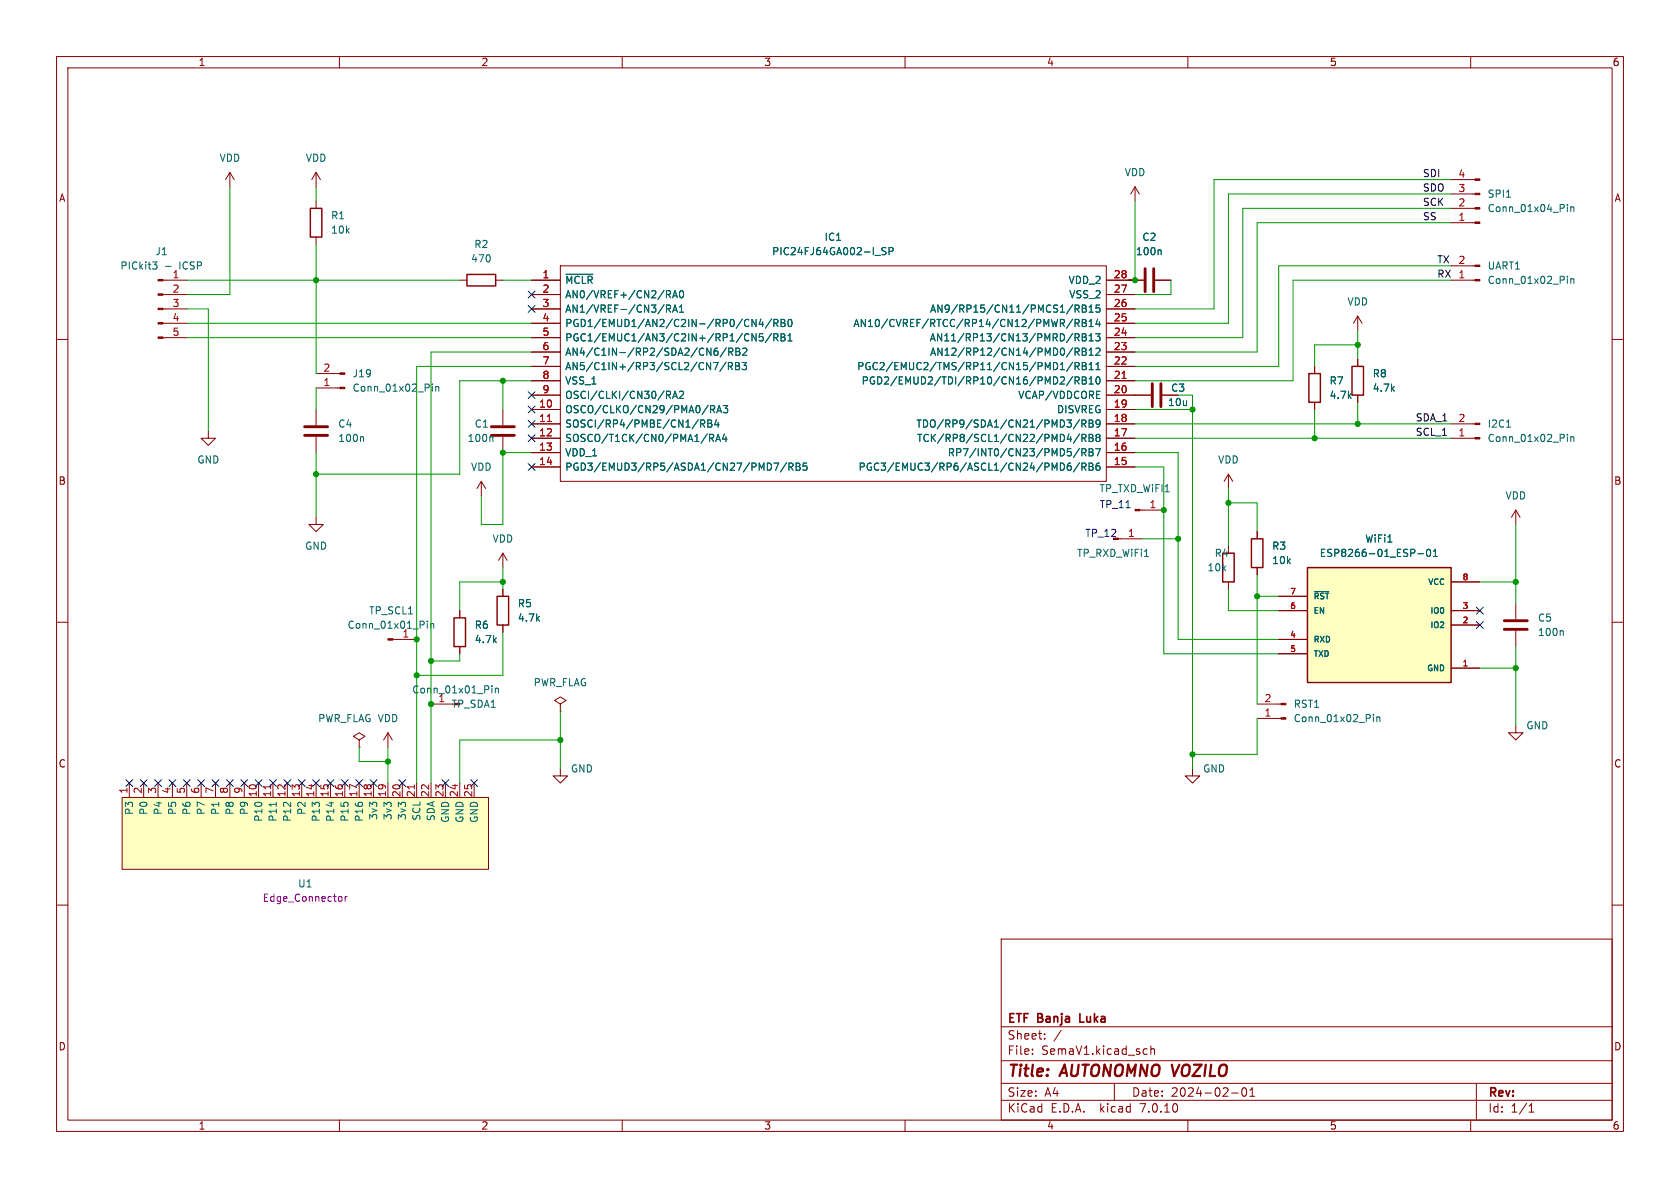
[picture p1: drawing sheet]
<svg xmlns="http://www.w3.org/2000/svg" width="297mm" height="210mm" viewBox="0 0 297 210" stroke-linecap="round" stroke-linejoin="round" font-family="sans-serif">
<g fill="none" stroke="#840000" stroke-width=".18">
<path d="M10 10h277v190h-277zM12 12h273v186h-273zM60 10v2M110 10v2M160 10v2M210 10v2M260 10v2M40.6 30.5v2.5M40.6 30.5l-.7 1.3M40.6 30.5l.8 1.3M55.9 30.5v2.5M55.9 35.6v1.2"/>
<path d="M55.9 30.5l-.8 1.3M55.9 30.5l.7 1.3M200.7 33l-.8 1.3M200.7 33v2.6M200.7 33l.7 1.3M256.5 31.8h4.3M256.5 34.3h4.3M256.5 36.8h4.3M256.5 39.4h4.3M10 60h2M28.8 49.5h4.2M28.8 52.1h4.2"/>
<path d="M28.8 59.7h4.2M28.8 57.2h4.2M28.8 54.6h4.2M55.9 41.9v1.3M81.3 49.5h1.2M87.6 49.5h1.3M94 49.5h5.1M94 52.1h5.1M94 59.7h5.1M94 57.2h5.1M94 54.6h5.1M99.1 47h96.5v38.1h-96.5z"/>
<path d="M195.6 49.5h6.6M195.6 52.1h5.1M195.6 59.7h5.1M195.6 57.2h5.1M195.6 54.6h5.1M204.2 49.5h2.8M240 55.9v2.5M240 55.9l-.7 1.3M240 55.9l.8 1.3M256.5 49.5h4.3M256.5 47h4.3M285 60h2"/>
<path d="M36.8 76.2v1.3h1.3l-1.3 1.2-1.2-1.2h1.2M55.9 72.4v2.8M55.9 77.2v2.8M55.9 66h4.2M55.9 68.6h4.2M88.9 72.4v2.8M88.9 77.2v2.8M94 69.9h5.1M94 72.4h5.1M94 74.9h5.1M94 77.5h5.1M94 67.3h5.1"/>
<path d="M94 64.8h5.1M94 62.2h5.1M195.6 69.9h7.9M195.6 72.4h5.1M195.6 74.9h5.1M195.6 77.5h5.1M195.6 67.3h5.1M195.6 64.8h5.1M195.6 62.2h5.1M205.5 69.9h2.8M232.4 64.8v1.2M232.4 71.1v1.3"/>
<path d="M240 63.5v1.3M240 69.9v1.2M256.5 74.9h4.3M256.5 77.5h4.3M55.9 91.4v1.3h1.2l-1.2 1.3-1.3-1.3h1.3M85.1 85.1l-.8 1.3M85.1 85.1v2.5M85.1 85.1l.8 1.3M88.9 97.8v2.5M88.9 97.8l-.8 1.3M88.9 97.8l.8 1.3M94 80h5.1"/>
<path d="M94 82.6h5.1M195.6 80h5.1M195.6 82.6h5.1M197.7 95.3h4.2M201.5 90.2h4.2M217.2 83.8v2.6M217.2 96.5v1.3M217.2 83.8l-.8 1.3M217.2 83.8l.7 1.3M222.2 94v1.3M268 90.2l-.8 1.2M268 90.2v2.5"/>
<path d="M268 90.2l.7 1.2M10 110h2M69.4 113h4.3M81.3 108v1.2M81.3 114.3v1.3M88.9 104.1v1.3M88.9 110.5v1.3M217.2 102.9v1.2M222.2 100.3v1.3M226.1 108h5M226.1 113h5M226.1 115.6h5"/>
<path d="M226.1 105.4h5M256.5 118.1h5.1M256.5 110.5h5.1M256.5 108h5.1M256.5 102.9h5.1M268 106.7v2.8M268 111.5v2.8M285 110h2M22.9 138.4v2.6M25.4 138.4v2.6M27.9 138.4v2.6M30.5 138.4v2.6"/>
<path d="M33 138.4v2.6M35.6 138.4v2.6M38.1 138.4v2.6M40.6 138.4v2.6M43.2 138.4v2.6M45.7 138.4v2.6M48.3 138.4v2.6M50.8 138.4v2.6M53.3 138.4v2.6M55.9 138.4v2.6M58.4 138.4v2.6M61 138.4v2.6"/>
<path d="M63.5 130.8l1-.6-1-.7-1 .7 1 .6v1.3M63.5 132.1h.1M63.5 138.4v2.6M66 138.4v2.6M68.6 129.5l-.8 1.3M68.6 129.5v2.6M68.6 138.4v2.6M68.6 129.5l.7 1.3M71.1 138.4v2.6M73.7 138.4v2.6M76.2 124.5h3.8M76.2 138.4v2.6"/>
<path d="M78.7 138.4v2.6M81.3 138.4v2.6M83.8 138.4v2.6M99.1 135.9v1.3h1.2l-1.2 1.2-1.3-1.2h1.3M99.1 124.5l1-.7-1-.6-1.1 .6 1.1 .7v1.2M99.1 125.7h.1M210.8 135.9v1.3h1.3l-1.3 1.2-1.3-1.2h1.3M222.2 124.5h4.3M222.2 127h4.3M268 128.3v1.2h1.2l-1.2 1.3-1.3-1.3h1.3M10 160h2M21.6 141h64.8v12.7h-64.8z"/>
<path d="M285 160h2M177 166h108v32h-108zM60 198v2M110 198v2M160 198v2M177 194.5h108M177 191.5h108M177 187.5h108M177 181.5h108M182.5 186.3v.1M182.5 185.5v.1M184.7 183.6v.1"/>
<path d="M184.7 182.8v.1M187.6 182.1l-1.3 2M197 191.5v3M202.4 185.4l.4 .1M202.8 186.3l-.4 .1M203.5 185.5l.2-.1 .3 .1 .1 .9M203.5 184.9v1.5M210 198v2M217.7 193.2h1.2M219.7 192.4l.2-.1a.81 .81 0 0 1 .6 .6 .81 .81 0 0 1-.3 .8l-.2 .1a.81 .81 0 0 1-.3-1.4zM221 193.8h.8M221 192.7l.4-.4v1.5"/>
<path d="M260 198v2M261 191.5v6.5M270.3 196.6h.9M270.3 195.5l.4-.4v1.5"/>
</g>
<path d="M190.9 179.2v1.5h.7" fill="none" stroke="#840000" stroke-width=".3"/>
<path d="M54.9 36.8h2v5.1h-2zM82.5 48.5h5.1v2h-5.1zM231.4 66h2v5.1h-2zM239 64.8h2v5.1h-2zM216.2 97.8h2v5.1h-2zM221.2 95.3h2.1v5h-2.1zM80.3 109.2h2v5.1h-2zM87.9 105.4h2v5.1h-2zM231.1 100.3h25.4v20.4h-25.4z" fill="none" stroke="#840000" stroke-width=".25"/>
<g fill="#ffffc2" stroke="#ffffc2" stroke-width=".18">
<path d="M231.1 100.3h25.4v20.4h-25.4z"/>
<path d="M21.6 141h64.8v12.7h-64.8z"/>
</g>
<g fill="none" stroke="#006464" stroke-width=".18">
<path d="M266.3 34.9h.8M277.1 36.1v.2M277.1 36.6v.8M277.7 36.6v.8M277.7 36.7l.2-.1h.3v.8M27 46.3h.8l-.5 .5 .4 .1 .1 .4-.3 .3h-.3M29.3 47.1h.9M100 48.5h4.8M117.4 53.9l-1.1 1.6M117.8 51.4h.5l.2 .2-.1 .4h-.6M117.8 54.6l.6-.1 .1-.2v-.3l-.7-.1v1.3M118.1 52l.4 .6"/>
<path d="M118.1 54.6l.4 .6M118.9 52.6l.4-1.2 .5 1.2M118.9 55.2l.4-1.3 .5 1.3M119 52.3h.6M119 54.8h.6M120.1 55.2h.7M120.1 54.3l.4-.4v1.3M120.2 51.5l.2-.1a.68 .68 0 0 1 .5 .6 .68 .68 0 0 1-.5 .6l-.2-.1-.1-.3zM132.9 59l.8 1.3v-1.3M133.7 56.5v1.2l-.8-1.2v1.2M134.5 56.4l-.3 .9h.8M134.8 56.9v.8"/>
<path d="M134.9 59h-.6l-.1 .6 .2-.1h.4l.1 .2v.4l-.2 .2-.5-.2M136.4 56.4l-1.1 1.6M136.4 58.9l-1.1 1.7M136.8 59.7l.6-.1 .1-.2v-.3l-.7-.1v1.3M136.8 57.1h.6l.1-.2v-.3l-.7-.1v1.2M137.1 57.1l.4 .6M137.1 59.7l.4 .6M138.1 59h.4l.2 .2-.2 .4 .2 .1 .1 .3-.2 .3h-.5zM138.1 59.6h.4M138.1 56.5h.4l.2 .2-.2 .4 .2 .1 .1 .3-.2 .2h-.5zM138.1 57.1h.4M139.3 59.4l.4-.4v1.3"/>
<path d="M139.5 56.5h.1a.68 .68 0 0 1 .4 .6 .68 .68 0 0 1-.4 .6 .84 .84 0 0 1-.1-1.2zM156.6 43.8h-.5l-.1 .1v.3l.5 .3 .1 .3-.2 .2h-.5M157.2 44.4h.6l.1-.2-.1-.3-.6-.1v1.2M189.6 56.4l-1.1 1.6M190.1 57.1h.6l.1-.2-.1-.3-.6-.1v1.2M190.1 54.6l.6-.1 .1-.2-.1-.3-.6-.1v1.3M190.1 59.7l.6-.1 .1-.2-.1-.3-.6-.1v1.3M190.4 59.7l.4 .6M190.4 57.1l.4 .6M190.4 54.6l.4 .6M191.3 53.9h.5l.2 .3-.2 .3 .2 .1 .1 .3-.3 .3h-.5zM191.3 56.5h.5l.2 .2-.2 .4 .2 .1 .1 .3-.3 .2h-.5z"/>
<path d="M191.3 59h.5l.2 .2-.2 .4 .2 .1 .1 .3-.3 .3h-.5zM191.3 59.6h.5M191.3 57.1h.5M191.3 54.5h.5M192.5 54.3l.4-.4v1.3M192.5 56.8l.4-.3v1.2M192.5 59.4l.4-.4v1.3M192.5 57.7h.8M192.5 55.2h.8M193.7 59h.8l-.4 .5 .3 .1v.5l-.2 .2-.5-.2M194.1 56.4l-.3 .9h.7M194.4 56.9v.8"/>
<path d="M194.4 53.9h-.6v.6l.1-.1 .5 .1 .1 .1-.1 .5-.2 .1-.4-.1M205.1 44.2l.2 .2v.6M277.1 48.8v.2M277.1 49.3v.8M277.7 49.3v.8M277.7 49.4l.2-.1h.3v.8M64.1 77.2l.2 .2v.6M76.4 67.9v.1M76.4 68.3v.9M77 68.3v.9M77 68.4l.2-.1 .3 .1 .1 .8M87 77.2l.1 .2v.6"/>
<path d="M117.8 69.2h.5l.2 .2-.1 .4h-.6M118.1 69.8l.4 .6M118.9 70.4l.4-1.2 .5 1.2M119 70.1h.6M120.1 69.3l.5-.1 .2 .3-.7 .9h.7M123.4 74.2l-1 1.6M123.9 74.9l.6-.1 .1-.1-.1-.3-.6-.2v1.3M124.2 74.9l.4 .6M125.1 74.2h.5l.2 .3-.2 .3 .2 .2 .1 .3-.3 .2h-.5zM125.1 74.8h.5M125.2 71.6l-1.1 1.7M125.4 77.4h.6l.2-.2-.1-.3-.7-.1v1.2"/>
<path d="M125.6 72.4l.6-.1 .2-.2-.1-.3-.7-.1v1.3M125.7 77.4l.5 .6M125.9 72.4l.5 .6M126.1 64.1h.9l-.6 1.2M126.5 78l.5-1.2 .4 1.2M126.7 74.2l-.3 .9h.7M126.7 77.7h.6M126.7 73l.4-1.3 .5 1.3M126.8 72.6h.6M126.8 61.5l-.3 .1a.86 .86 0 0 0 0 1.2l.4-.1 .1-.4-.3-.3-.3 .1-.2 .2M127 74.7v.8M127.9 71.7h.7l-.4 .5 .4 .1v.5l-.2 .2-.5-.2"/>
<path d="M128 76.7l-.3 .9h.8M128.3 77.2v.8M128.3 64l-1 1.7M128.4 61.5l-1.1 1.6M128.8 64.7h.6l.1-.2-.1-.3-.6-.1v1.2M128.8 62.2l.6-.1 .2-.1-.1-.3-.7-.2v1.3M129.1 64.7l.4 .6M129.1 62.2l.5 .6M130 64.1h.5l.2 .2-.2 .4 .2 .1 .1 .3-.3 .2h-.5zM130 64.7h.5M130.1 61.5h.4l.3 .3-.3 .3 .3 .2v.3l-.2 .2h-.5zM130.1 62.1h.4"/>
<path d="M131.2 64.1h.8l-.4 .5 .3 .1v.5l-.2 .1-.5-.1M131.3 61.7l.5-.2 .2 .4-.8 .9h.8M139.3 60.3h.7M187.5 65.3h.7M187.6 64.4l.2-.3v1.2M187.6 66.6l.5 .1 .1 .3-.8 .9h.8M188.7 77.6h.8M189.6 66.6l-1.1 1.6M189.6 64l-1.1 1.7M189.6 61.5l-1.1 1.6M190.1 67.3l.6-.1 .1-.2-.1-.3-.6-.1v1.3M190.1 62.2l.6-.1 .1-.1-.1-.3-.6-.2v1.3"/>
<path d="M190.1 64.7h.6l.1-.2-.1-.3-.6-.1v1.2M190.4 67.3l.4 .6M190.4 64.7l.4 .6M190.4 62.2l.4 .6M190.8 79.3l-1 1.6M190.8 76.7l-1 1.7M190.8 74.2l-1 1.6M191.3 74.9l.6-.1 .1-.1-.1-.3-.6-.2v1.3M191.3 77.4h.6l.1-.2-.1-.3-.6-.1v1.2M191.3 80l.6-.1 .1-.2-.1-.3-.6-.1v1.3M191.3 61.5h.5l.2 .3-.2 .3 .2 .2 .1 .3-.3 .2h-.5zM191.3 64.1h.5l.2 .2-.2 .4 .2 .1 .1 .3-.3 .2h-.5z"/>
<path d="M191.3 66.6h.5l.2 .3-.2 .3 .2 .1 .1 .3-.3 .3h-.5zM191.3 67.2h.5M191.3 64.7h.5M191.3 62.1h.5M191.6 80l.4 .6M191.6 77.4l.4 .6M191.6 74.9l.4 .6M192.5 74.2h.5l.2 .3-.2 .3 .2 .2 .1 .3-.3 .2h-.5zM192.5 74.8h.5M192.5 76.8h.5l.2 .2-.2 .4 .2 .1 .1 .3-.3 .2h-.5zM192.5 79.3h.5l.2 .3-.2 .3 .2 .1 .1 .3-.3 .3h-.5zM192.5 79.9h.5"/>
<path d="M192.5 77.4h.5M192.5 67.9h.8M192.5 61.9l.4-.4v1.3M192.5 64.4l.4-.3v1.2M192.5 67l.4-.4v1.3M192.5 65.3h.8M192.5 62.8h.8M192.5 60.3h.8M193.7 79.3h.8l-.5 1.3M193.8 61.7l.4-.2 .3 .4-.8 .9h.8M193.8 65.3h.7M193.8 64.4l.3-.3v1.2"/>
<path d="M193.9 66.7l.2-.1a.68 .68 0 0 1 .4 .7 .68 .68 0 0 1-.4 .6 .84 .84 0 0 1-.2-1.2zM194 77.3l-.2-.2 .2-.3h.2l.3 .2-.3 .3M194 77.3l-.2 .3v.3l.2 .1h.4l.1-.2v-.2l-.3-.3M194 77.3h.2M194.5 74.8l-.3 .2h-.3l-.1-.2 .1-.5 .3-.1 .2 .2a.84 .84 0 0 1-.3 1.1h-.2M266.3 75.5h.8M277.1 76.8v.1M277.1 77.2v.8M277.7 77.2v.8M277.7 77.3l.2-.1 .3 .1v.7M136.8 81.9h.9l-.6 1.2M139.1 81.8l-1.1 1.6"/>
<path d="M139.5 82.5h.6l.1-.2-.1-.3-.6-.1v1.2M139.8 82.5l.4 .6M140.7 81.9h.5l.2 .2-.2 .4 .2 .1 .1 .3-.3 .2h-.5zM140.7 82.5h.5M142.6 81.9h-.6v.6l.1-.2 .5 .1 .1 .2-.1 .4-.2 .1-.4-.1M188.1 82l.1 .4-.1 .5M189.3 81.9h-.4a.86 .86 0 0 0 0 1.2l.4-.1 .1-.4-.2-.3-.4 .1-.1 .2M190.8 81.8l-1 1.6M191.3 82.5h.6l.1-.2-.1-.3-.6-.1v1.2M191.6 82.5l.4 .6M192.5 81.9h.5l.2 .2-.2 .4 .2 .1 .1 .3-.3 .2h-.5zM192.5 82.5h.5"/>
<path d="M194.4 81.9h-.4a.86 .86 0 0 0 0 1.2l.4-.1 .1-.4-.3-.3-.3 .1-.1 .2M245.4 95.8h.7M250.7 97.9h.9M252.3 97.2l.2-.1a.68 .68 0 0 1 .4 .6 .68 .68 0 0 1-.4 .7l-.2-.2-.1-.3zM253.4 98.4h.7M253.4 97.5l.4-.4v1.3M75.5 109.8v.1M75.5 110.2v.9M76.1 110.2v.9M76.1 110.3l.2-.1 .3 .1 .1 .8M232.4 104.6h2.5M276.2 111.5l.2 .2v.6"/>
<path d="M87 121.2v.2M87 121.7v.8M87.6 121.7v.8M87.6 121.8l.2-.1h.3v.8M242.8 126.3v.1M242.8 126.7v.9M243.4 126.7v.9M243.4 126.9l.2-.2 .3 .1 .1 .8M48.8 141.8v.7"/>
</g>
<path d="M202.4 47.5v4.1M204 47.5v4.1M53.8 77h4.1M53.8 75.4h4.1M86.9 77h4M86.9 75.4h4M203.7 67.8v4.1M205.2 67.8v4.1M265.9 109.7h4.1M265.9 111.3h4.1" fill="none" stroke="#840000" stroke-width=".51"/>
<g fill="#840000" stroke="#840000" stroke-width=".18">
<path d="M200.7 90h.8v.3h-.8z"/>
<path d="M196.8 95.1h.9v.3h-.9z"/>
<path d="M60.1 65.9h.9v.3h-.9z"/>
<path d="M60.1 68.5h.9v.2h-.9z"/>
<path d="M68.6 112.9h.8v.3h-.8z"/>
<path d="M260.8 74.8h.8v.3h-.8z"/>
<path d="M260.8 77.3h.8v.3h-.8z"/>
<path d="M260.8 46.9h.8v.2h-.8z"/>
<path d="M260.8 49.4h.8v.3h-.8z"/>
<path d="M226.5 124.3h.8v.3h-.8z"/>
<path d="M226.5 126.9h.8v.2h-.8z"/>
<path d="M260.8 31.6h.8v.3h-.8z"/>
<path d="M260.8 34.2h.8v.2h-.8z"/>
<path d="M260.8 36.7h.8v.3h-.8z"/>
<path d="M260.8 39.2h.8v.3h-.8z"/>
<path d="M27.9 59.6h.9v.2h-.9z"/>
<path d="M27.9 57h.9v.3h-.9z"/>
<path d="M27.9 54.5h.9v.2h-.9z"/>
<path d="M27.9 51.9h.9v.3h-.9z"/>
<path d="M27.9 49.4h.9v.3h-.9z"/>
</g>
<path d="M96.8 74.5h.7M198.4 66.9h.7M47.8 138.7v.8M73.2 138.7v.8" fill="none" stroke="#a90000" stroke-width=".18"/>
<path d="M60.2 158.5l.3 .2v.4l-.3 .2M61 158.5v.8M61.4 158.5l-.4 .2" fill="none" stroke="#840084" stroke-width=".18"/>
<path d="M199.1 89.8h.7" fill="none" stroke="#0000c2" stroke-width=".18"/>
<g fill="none" stroke="#009600" stroke-width=".18">
<path d="M40.6 33v19.1h-7.6M55.9 33v2.6M200.7 35.6v13.9h-1.3M256.5 39.4h-34.3v22.8h-21.5M256.5 36.8h-36.8v22.9h-19M256.5 34.3h-39.3v22.9h-16.5M256.5 31.8h-41.9v22.8h-13.9M33 54.6h3.8v21.6M33 57.2h61M33 59.7h61M33 49.5h48.3M55.9 43.2v22.8"/>
<path d="M88.9 49.5h5.1M207 49.5v2.6h-6.3M240 58.4v5.1M256.5 47h-30.4v17.8h-25.4M256.5 49.5h-27.9v17.8h-27.9M55.9 68.6v3.8M88.9 67.3v5.1M94 64.8h-20.3v73.6M94 67.3h-12.7v16.5h-25.4M94 62.2h-17.8v76.2M200.7 72.4h10.1M200.7 77.5h55.8"/>
<path d="M200.7 74.9h55.8M208.3 69.9h2.5v66M232.4 72.4v5.1M240 61h-7.6v3.8M240 71.1v3.8M55.9 80v11.4M94 80h-5.1v12.7h-3.8v-5.1M200.7 80h7.6v33h17.8M200.7 82.6h5v33h20.4M201.9 95.3h6.4M217.2 88.9h5v5.1M217.2 86.4v10.1"/>
<path d="M268 92.7v14M81.3 115.6v1.2h-5.1M88.9 102.9h-7.6v5.1M88.9 111.8v7.6h-15.2M88.9 100.3v3.8M217.2 104.1v3.9h8.9M222.2 101.6v22.9M222.2 105.4h3.9M261.6 102.9h6.4M261.6 118.1h6.4M268 114.3v14M63.5 132.1v2.5h5.1"/>
<path d="M68.6 132.1v6.3M99.1 130.8h-17.8v7.6M99.1 125.7v10.2M222.2 127v6.4h-11.4"/>
</g>
<g fill="none" stroke="#000084" stroke-width=".18">
<path d="M93.4 51.5l1.2 1.2M93.4 54l1.2 1.2M94.6 51.5l-1.2 1.2M94.6 54l-1.2 1.2M93.4 74.3l1.2 1.2M93.4 76.9l1.2 1.2M93.4 71.8l1.2 1.2M93.4 69.2l1.2 1.3M94.6 74.3l-1.2 1.2M94.6 76.9l-1.2 1.2M94.6 71.8l-1.2 1.2M94.6 69.2l-1.2 1.3"/>
<path d="M93.4 81.9l1.2 1.3M94.6 81.9l-1.2 1.3M261 109.9l1.2 1.2M261 107.3l1.2 1.3M262.2 109.9l-1.2 1.2M262.2 107.3l-1.2 1.3M22.3 137.8l1.2 1.2M23.5 137.8l-1.2 1.2M24.8 137.8l1.2 1.2M26 137.8l-1.2 1.2M27.3 137.8l1.2 1.2M28.5 137.8l-1.2 1.2"/>
<path d="M29.9 137.8l1.2 1.2M31.1 137.8l-1.2 1.2M32.4 137.8l1.2 1.2M33.6 137.8l-1.2 1.2M35 137.8l1.2 1.2M36.2 137.8l-1.2 1.2M37.5 137.8l1.2 1.2M38.7 137.8l-1.2 1.2M40 137.8l1.2 1.2M41.2 137.8l-1.2 1.2M42.6 137.8l1.2 1.2M43.8 137.8l-1.2 1.2"/>
<path d="M45.1 137.8l1.2 1.2M46.3 137.8l-1.2 1.2M47.7 137.8l1.2 1.2M48.9 137.8l-1.2 1.2M50.2 137.8l1.2 1.2M51.4 137.8l-1.2 1.2M52.7 137.8l1.2 1.2M53.9 137.8l-1.2 1.2M55.3 137.8l1.2 1.2M56.5 137.8l-1.2 1.2M57.8 137.8l1.2 1.2M59 137.8l-1.2 1.2"/>
<path d="M60.4 137.8l1.2 1.2M61.6 137.8l-1.2 1.2M62.9 137.8l1.2 1.2M64.1 137.8l-1.2 1.2M65.4 137.8l1.2 1.2M66.6 137.8l-1.2 1.2M70.5 137.8l1.2 1.2M71.7 137.8l-1.2 1.2M78.1 137.8l1.2 1.2M79.3 137.8l-1.2 1.2M83.2 137.8l1.2 1.2M84.4 137.8l-1.2 1.2"/>
</g>
<g fill="#009600" stroke="#009600" stroke-width=".18">
<circle cx="240" cy="61" r=".46"/>
<circle cx="210.8" cy="72.4" r=".46"/>
<circle cx="68.6" cy="134.6" r=".46"/>
<circle cx="76.2" cy="124.5" r=".46"/>
<circle cx="73.7" cy="119.4" r=".46"/>
<circle cx="73.7" cy="113" r=".46"/>
<circle cx="76.2" cy="116.8" r=".46"/>
<circle cx="99.1" cy="130.8" r=".46"/>
<circle cx="205.7" cy="90.2" r=".46"/>
<circle cx="208.3" cy="95.3" r=".46"/>
<circle cx="217.2" cy="88.9" r=".46"/>
<circle cx="88.9" cy="80" r=".46"/>
<circle cx="200.7" cy="49.5" r=".46"/>
<circle cx="210.8" cy="133.4" r=".46"/>
<circle cx="222.2" cy="105.4" r=".46"/>
<circle cx="88.9" cy="102.9" r=".46"/>
<circle cx="268" cy="102.9" r=".46"/>
<circle cx="268" cy="118.1" r=".46"/>
<circle cx="240" cy="74.9" r=".46"/>
<circle cx="232.4" cy="77.5" r=".46"/>
<circle cx="55.9" cy="83.8" r=".46"/>
<circle cx="55.9" cy="49.5" r=".46"/>
<circle cx="88.9" cy="67.3" r=".46"/>
</g>
<g font-size="2.8" fill="#840000">
<text x="178" y="190.9">Title:</text>
<text x="187.7" y="190.9">AUTONOMNO VOZILO</text>
</g>
<g font-size="2.1" fill="#840000">
<text x="178" y="184">Sheet:</text>
<text x="178" y="181.2">ETF</text>
<text x="183.5" y="181.2">Banja</text>
<text x="191.6" y="181.2">Luka</text>
<text x="178" y="186.7">File:</text>
<text x="184.1" y="186.7">SemaV1.kicad_sch</text>
<text x="178" y="196.9">KiCad</text>
<text x="178" y="194.1">Size:</text>
<text x="184.7" y="194.1">A4</text>
<text x="185.7" y="196.9">E.D.A.</text>
<text x="194.6" y="196.9">kicad</text>
<text x="200" y="194.1">Date:</text>
<text x="201.8" y="196.9">7.0.10</text>
<text x="207" y="194.1">2024-02-01</text>
<text x="263" y="194.3">Rev:</text>
<text x="263" y="196.9">Id:</text>
<text x="267.1" y="196.9">1/1</text>
</g>
<g font-size="1.8" fill="#840000">
<text x="35" y="11.9">1</text>
<text x="85" y="11.9">2</text>
<text x="135" y="11.9">3</text>
<text x="185" y="11.9">4</text>
<text x="235" y="11.9">5</text>
<text x="285" y="11.9">6</text>
<text x="10.3" y="35.9">A</text>
<text x="285.3" y="35.9">A</text>
<text x="10.3" y="85.9">B</text>
<text x="285.3" y="85.9">B</text>
<text x="10.3" y="135.9">C</text>
<text x="285.3" y="135.9">C</text>
<text x="10.3" y="185.9">D</text>
<text x="285.3" y="185.9">D</text>
<text x="35" y="199.9">1</text>
<text x="85" y="199.9">2</text>
<text x="135" y="199.9">3</text>
<text x="185" y="199.9">4</text>
<text x="235" y="199.9">5</text>
<text x="285" y="199.9">6</text>
</g>
<g font-size="1.8" fill="#006464">
<text x="38.7" y="28.8">VDD</text>
<text x="54" y="28.8">VDD</text>
<text x="198.7" y="31.3">VDD</text>
<text x="262.9" y="35.2">SPI1</text>
<text x="58.4" y="39">R1</text>
<text x="58.4" y="41.5">10k</text>
<text x="262.9" y="37.7">Conn_01x04_Pin</text>
<text x="21.2" y="47.9">PICkit3</text>
<text x="27.4" y="45.3">J1</text>
<text x="31.8" y="47.9">ICSP</text>
<text x="83.2" y="46.6">470</text>
<text x="83.7" y="44">R2</text>
<text x="136.4" y="45.3">PIC24FJ64GA002-I_SP</text>
<text x="145.7" y="42.8">IC1</text>
<text x="200.7" y="45.3">100n</text>
<text x="201.9" y="42.8">C2</text>
<text x="262.9" y="47.9">UART1</text>
<text x="99.8" y="50.4">~{MCLR}</text>
<text x="99.8" y="52.9">AN0/VREF+/CN2/RA0</text>
<text x="188.8" y="50.4">VDD_2</text>
<text x="188.9" y="52.9">VSS_2</text>
<text x="262.9" y="50.4">Conn_01x02_Pin</text>
<text x="99.8" y="55.5">AN1/VREF-/CN3/RA1</text>
<text x="99.8" y="58">PGD1/EMUD1/AN2/C2IN-/RP0/CN4/RB0</text>
<text x="150.8" y="58">AN10/CVREF/RTCC/RP14/CN12/PMWR/RB14</text>
<text x="164.3" y="55.5">AN9/RP15/CN11/PMCS1/RB15</text>
<text x="238.1" y="54.2">VDD</text>
<text x="99.8" y="60.6">PGC1/EMUC1/AN3/C2IN+/RP1/CN5/RB1</text>
<text x="99.8" y="63.1">AN4/C1IN-/RP2/SDA2/CN6/RB2</text>
<text x="99.8" y="65.6">AN5/C1IN+/RP3/SCL2/CN7/RB3</text>
<text x="151.4" y="65.6">PGC2/EMUC2/TMS/RP11/CN15/PMD1/RB11</text>
<text x="164.3" y="60.6">AN11/RP13/CN13/PMRD/RB13</text>
<text x="164.3" y="63.1">AN12/RP12/CN14/PMD0/RB12</text>
<text x="62.2" y="69.4">Conn_01x02_Pin</text>
<text x="62.2" y="66.9">J19</text>
<text x="99.8" y="68.2">VSS_1</text>
<text x="99.8" y="70.7">OSCI/CLKI/CN30/RA2</text>
<text x="152.2" y="68.2">PGD2/EMUD2/TDI/RP10/CN16/PMD2/RB10</text>
<text x="179.9" y="70.7">VCAP/VDDCORE</text>
<text x="206.4" y="72">10u</text>
<text x="206.9" y="69.4">C3</text>
<text x="235" y="68.2">R7</text>
<text x="235" y="70.7">4.7k</text>
<text x="242.6" y="66.9">R8</text>
<text x="242.6" y="69.4">4.7k</text>
<text x="59.7" y="75.8">C4</text>
<text x="83.8" y="75.8">C1</text>
<text x="99.8" y="73.3">OSCO/CLKO/CN29/PMA0/RA3</text>
<text x="99.8" y="75.8">SOSCI/RP4/PMBE/CN1/RB4</text>
<text x="161.9" y="75.8">TDO/RP9/SDA1/CN21/PMD3/RB9</text>
<text x="186.8" y="73.3">DISVREG</text>
<text x="262.9" y="75.8">I2C1</text>
<text x="34.8" y="82.1">GND</text>
<text x="59.7" y="78.3">100n</text>
<text x="82.6" y="78.3">100n</text>
<text x="83.2" y="83.4">VDD</text>
<text x="99.8" y="78.3">SOSCO/T1CK/CN0/PMA1/RA4</text>
<text x="99.8" y="80.9">VDD_1</text>
<text x="99.8" y="83.4">PGD3/EMUD3/RP5/ASDA1/CN27/PMD7/RB5</text>
<text x="151.7" y="83.4">PGC3/EMUC3/RP6/ASCL1/CN24/PMD6/RB6</text>
<text x="162" y="78.3">TCK/RP8/SCL1/CN22/PMD4/RB8</text>
<text x="167.5" y="80.9">RP7/INT0/CN23/PMD5/RB7</text>
<text x="215.3" y="82.1">VDD</text>
<text x="262.9" y="78.3">Conn_01x02_Pin</text>
<text x="194.3" y="87.2">TP_TXD_WiFI1</text>
<text x="266.1" y="88.5">VDD</text>
<text x="53.8" y="97.4">GND</text>
<text x="87" y="96.1">VDD</text>
<text x="190.3" y="98.7">TP_RXD_WiFi1</text>
<text x="213.4" y="101.2">10k</text>
<text x="214.6" y="98.7">R4</text>
<text x="224.8" y="97.4">R3</text>
<text x="224.8" y="99.9">10k</text>
<text x="233.2" y="98.7">ESP8266-01_ESP-01</text>
<text x="241.3" y="96.1">WiFi1</text>
<text x="91.4" y="107.5">R5</text>
<text x="61.3" y="111.4">Conn_01x01_Pin</text>
<text x="65.2" y="108.8">TP_SCL1</text>
<text x="71" y="112.8">1</text>
<text x="83.8" y="111.4">R6</text>
<text x="83.8" y="113.9">4.7k</text>
<text x="91.4" y="110.1">4.7k</text>
<text x="271.8" y="110.1">C5</text>
<text x="271.8" y="112.6">100n</text>
<text x="72.8" y="122.8">Conn_01x01_Pin</text>
<text x="77.4" y="124.2">1</text>
<text x="79.7" y="125.3">TP_SDA1</text>
<text x="94.2" y="121.5">PWR_FLAG</text>
<text x="228.6" y="125.3">RST1</text>
<text x="56.1" y="127.9">PWR_FLAG VDD</text>
<text x="228.6" y="127.9">Conn_01x02_Pin</text>
<text x="269.7" y="129.1">GND</text>
<text x="100.8" y="136.8">GND</text>
<text x="212.6" y="136.8">GND</text>
<text x="23.7" y="144.2" transform="rotate(-90 23.7 144.2)">P3</text>
<text x="26.3" y="144.2" transform="rotate(-90 26.3 144.2)">P0</text>
<text x="28.8" y="144.2" transform="rotate(-90 28.8 144.2)">P4</text>
<text x="31.3" y="144.2" transform="rotate(-90 31.3 144.2)">P5</text>
<text x="33.9" y="144.2" transform="rotate(-90 33.9 144.2)">P6</text>
<text x="36.4" y="144.2" transform="rotate(-90 36.4 144.2)">P7</text>
<text x="39" y="144.2" transform="rotate(-90 39 144.2)">P1</text>
<text x="41.5" y="144.2" transform="rotate(-90 41.5 144.2)">P8</text>
<text x="44" y="144.2" transform="rotate(-90 44 144.2)">P9</text>
<text x="46.6" y="145.4" transform="rotate(-90 46.6 145.4)">P10</text>
<text x="49.1" y="145.4" transform="rotate(-90 49.1 145.4)">P11</text>
<text x="51.7" y="145.4" transform="rotate(-90 51.7 145.4)">P12</text>
<text x="54.2" y="144.2" transform="rotate(-90 54.2 144.2)">P2</text>
<text x="56.7" y="145.4" transform="rotate(-90 56.7 145.4)">P13</text>
<text x="59.3" y="145.4" transform="rotate(-90 59.3 145.4)">P14</text>
<text x="61.8" y="145.4" transform="rotate(-90 61.8 145.4)">P15</text>
<text x="64.4" y="145.4" transform="rotate(-90 64.4 145.4)">P16</text>
<text x="66.9" y="145.1" transform="rotate(-90 66.9 145.1)">3v3</text>
<text x="69.4" y="145.1" transform="rotate(-90 69.4 145.1)">3v3</text>
<text x="72" y="145.1" transform="rotate(-90 72 145.1)">3v3</text>
<text x="74.5" y="145.2" transform="rotate(-90 74.5 145.2)">SCL</text>
<text x="77.1" y="145.2" transform="rotate(-90 77.1 145.2)">SDA</text>
<text x="79.6" y="145.6" transform="rotate(-90 79.6 145.6)">GND</text>
<text x="82.1" y="145.6" transform="rotate(-90 82.1 145.6)">GND</text>
<text x="84.7" y="145.6" transform="rotate(-90 84.7 145.6)">GND</text>
<text x="52.6" y="157.1">U1</text>
</g>
<g font-size="1.8" fill="#0f0f0f">
<text x="251.5" y="33.9">SDO</text>
<text x="251.5" y="31.4">SDI</text>
<text x="251.5" y="36.5">SCK</text>
<text x="251.5" y="39">SS</text>
<text x="254" y="46.6">TX</text>
<text x="254" y="49.2">RX</text>
<text x="250.2" y="77.1">SCL_1</text>
<text x="250.2" y="74.6">SDA_1</text>
</g>
<g font-size="1.8" fill="#a90000">
<text x="257.7" y="34">3</text>
<text x="257.7" y="31.5">4</text>
<text x="257.7" y="39.1">1</text>
<text x="257.7" y="36.6">2</text>
<text x="257.7" y="46.7">2</text>
<text x="30.4" y="49.3">1</text>
<text x="30.4" y="51.8">2</text>
<text x="95.8" y="49.3">1</text>
<text x="95.8" y="51.8">2</text>
<text x="196.8" y="51.8">27</text>
<text x="196.8" y="49.3">28</text>
<text x="257.7" y="49.3">1</text>
<text x="30.4" y="54.4">3</text>
<text x="30.4" y="56.9">4</text>
<text x="30.4" y="59.4">5</text>
<text x="95.8" y="54.4">3</text>
<text x="95.8" y="56.9">4</text>
<text x="95.8" y="59.4">5</text>
<text x="196.8" y="59.4">24</text>
<text x="196.8" y="56.9">25</text>
<text x="196.8" y="54.4">26</text>
<text x="57.1" y="65.8">2</text>
<text x="95.8" y="62">6</text>
<text x="95.8" y="64.5">7</text>
<text x="196.8" y="64.5">22</text>
<text x="196.8" y="62">23</text>
<text x="57.1" y="68.3">1</text>
<text x="95.8" y="67.1">8</text>
<text x="95.8" y="69.6">9</text>
<text x="196.8" y="69.6">20</text>
<text x="196.8" y="67.1">21</text>
<text x="95.2" y="72.1">10</text>
<text x="95.2" y="74.7">11</text>
<text x="95.2" y="77.2">12</text>
<text x="196.8" y="77.2">17</text>
<text x="196.8" y="74.7">18</text>
<text x="196.8" y="72.1">19</text>
<text x="257.7" y="77.2">1</text>
<text x="257.7" y="74.7">2</text>
<text x="95.2" y="79.8">13</text>
<text x="95.2" y="82.3">14</text>
<text x="196.8" y="82.3">15</text>
<text x="196.8" y="79.8">16</text>
<text x="203.1" y="89.9">1</text>
<text x="199.3" y="95">1</text>
<text x="223.4" y="124.2">2</text>
<text x="223.4" y="126.7">1</text>
<text x="22.6" y="140.4" transform="rotate(-90 22.6 140.4)">1</text>
<text x="25.1" y="140.4" transform="rotate(-90 25.1 140.4)">2</text>
<text x="27.7" y="140.4" transform="rotate(-90 27.7 140.4)">3</text>
<text x="30.2" y="140.4" transform="rotate(-90 30.2 140.4)">4</text>
<text x="32.8" y="140.4" transform="rotate(-90 32.8 140.4)">5</text>
<text x="35.3" y="140.4" transform="rotate(-90 35.3 140.4)">6</text>
<text x="37.8" y="140.4" transform="rotate(-90 37.8 140.4)">7</text>
<text x="40.4" y="140.4" transform="rotate(-90 40.4 140.4)">8</text>
<text x="42.9" y="140.4" transform="rotate(-90 42.9 140.4)">9</text>
<text x="45.5" y="141" transform="rotate(-90 45.5 141)">10</text>
<text x="48" y="141" transform="rotate(-90 48 141)">11</text>
<text x="50.5" y="141" transform="rotate(-90 50.5 141)">12</text>
<text x="53.1" y="141" transform="rotate(-90 53.1 141)">13</text>
<text x="55.6" y="141" transform="rotate(-90 55.6 141)">14</text>
<text x="58.2" y="141" transform="rotate(-90 58.2 141)">15</text>
<text x="60.7" y="141" transform="rotate(-90 60.7 141)">16</text>
<text x="63.2" y="141" transform="rotate(-90 63.2 141)">17</text>
<text x="65.8" y="141" transform="rotate(-90 65.8 141)">18</text>
<text x="68.3" y="141" transform="rotate(-90 68.3 141)">19</text>
<text x="70.9" y="141" transform="rotate(-90 70.9 141)">20</text>
<text x="73.4" y="141" transform="rotate(-90 73.4 141)">21</text>
<text x="75.9" y="141" transform="rotate(-90 75.9 141)">22</text>
<text x="78.5" y="141" transform="rotate(-90 78.5 141)">23</text>
<text x="81" y="141" transform="rotate(-90 81 141)">24</text>
<text x="83.6" y="141" transform="rotate(-90 83.6 141)">25</text>
</g>
<g font-size="1.8" fill="#0000c2">
<text x="194.3" y="89.9">TP_11</text>
<text x="191.8" y="95">TP_12</text>
</g>
<text font-size="1.8" fill="#840084" x="46.3" y="159.6">Edge_Connector</text>
<g font-size="1.4" fill="#a90000">
<text x="228" y="107.7">6</text>
<text x="228" y="105.2">7</text>
<text x="258.5" y="107.7">3</text>
<text x="258.5" y="102.6">8</text>
<text x="228" y="112.8">4</text>
<text x="258.5" y="110.2">2</text>
<text x="228" y="115.3">5</text>
<text x="258.5" y="117.9">1</text>
</g>
<g font-size="1.4" fill="#006464">
<text x="232.2" y="106.1">~{RST}</text>
<text x="252.4" y="103.6">VCC</text>
<text x="232.2" y="113.8">RXD</text>
<text x="232.2" y="108.7">EN</text>
<text x="252.8" y="111.2">IO2</text>
<text x="252.8" y="108.7">IO0</text>
<text x="232.2" y="116.3">TXD</text>
<text x="252.2" y="118.8">GND</text>
</g>
</svg>
